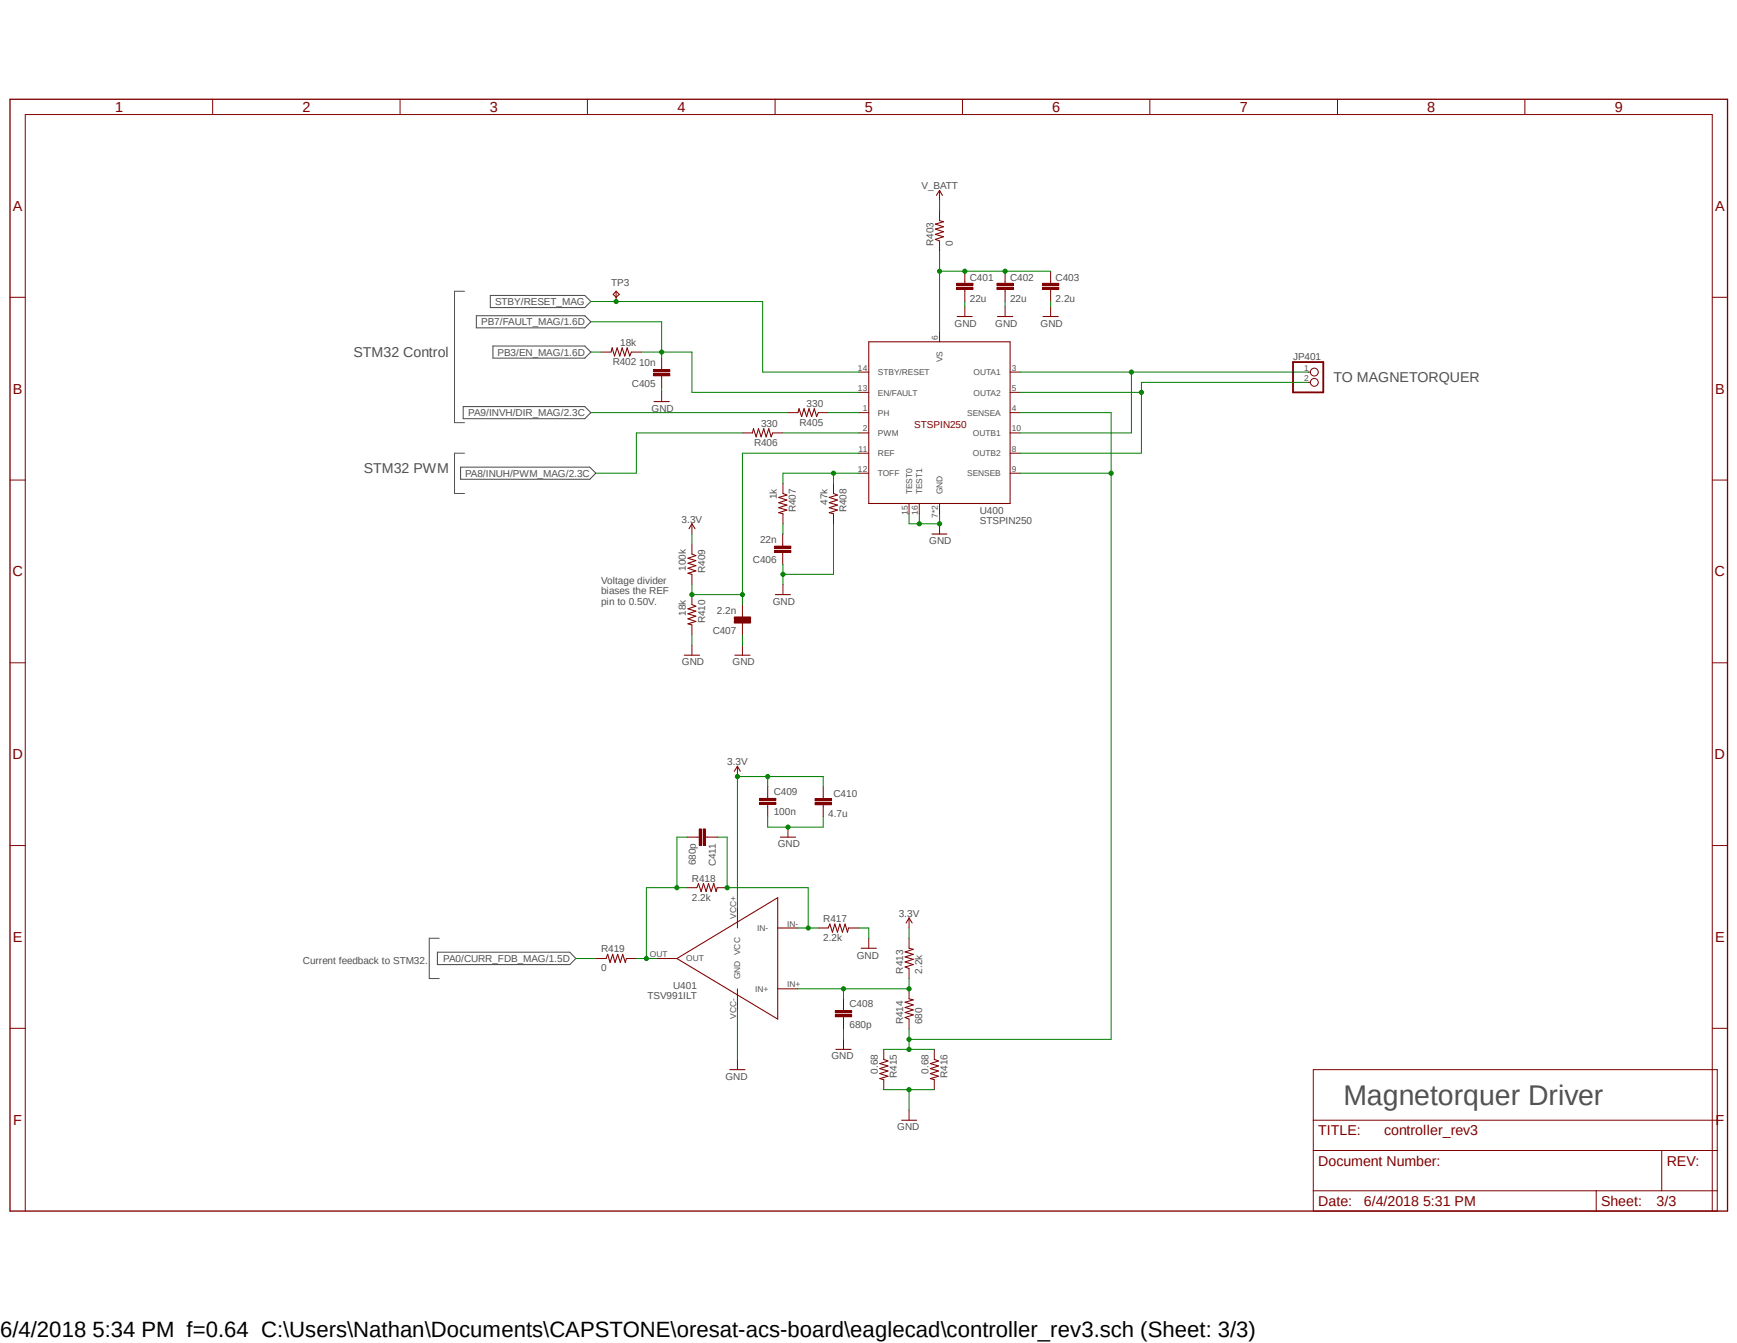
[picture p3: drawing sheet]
<svg xmlns="http://www.w3.org/2000/svg" width="279mm" height="216mm" viewBox="0 0 279 216" stroke-linecap="round" stroke-linejoin="round" font-family="sans-serif">
<path d="M1.3 15.7l276.8 179.4M278.1 15.7l-276.8 179.4" fill="none" stroke="#fff" stroke-width=".16"/>
<path d="M74.7 46.8h-1.6v21.1h1.6M74.7 72.9h-1.6v6.4h1.6M70.7 150.8h-1.7v6.5h1.7" fill="none" stroke="#505050" stroke-width=".16"/>
<path d="M76.6 50.8h17.5l.9 .9-.9 1h-17.5zM78.9 47.5h15.2l.9 1-.9 .9h-15.2zM79.3 55.6h14.8l.9 1-.9 1h-14.8zM74.1 75.1h20.8l.9 1-.9 .9h-20.8zM74.5 65.4h19.6l.9 .9-.9 1h-19.6zM70.4 153.1h21.3l.9 1-.9 1h-21.3z" fill="none" stroke="#505050" stroke-width=".17"/>
<g fill="none" stroke="#800000" stroke-width=".17">
<path d="M150.6 31.4l.5-.8 .5 .8M151.1 35.5l.7 .1-1.3 .4 1.3 .4-1.3 .4 1.3 .5-1.3 .4 1.3 .4-1.3 .4 .6 .2M98.3 56.6l.2-.7 .3 1.3 .5-1.3 .4 1.3 .4-1.3 .4 1.3 .4-1.3 .4 1.3 .3-.6M99.1 46.8l.5 .5-.5 .5-.5-.5zM139.7 54.9h22.8v26h-22.8zM154 50.9h2.4M160.4 50.9h2.5M167.8 50.9h2.4M105.2 64.6h2.5M121 69.6l.2-.7 .4 1.3 .4-1.3 .4 1.3 .5-1.3 .3 1.3 .5-1.3 .3 1.3 .3-.6M125.9 79.3l.7 .3-1.3 .4 1.3 .4-1.3 .4 1.3 .4-1.3 .4 1.3 .4-1.3 .4 .6 .2M128.4 66.3l.1-.6 .4 1.3 .4-1.3 .5 1.3 .3-1.3 .5 1.3 .4-1.3 .4 1.3 .2-.7"/>
<path d="M134.1 79.3l.6 .3-1.3 .4 1.3 .4-1.3 .4 1.3 .4-1.3 .4 1.3 .4-1.3 .4 .7 .2M110.8 85l.5-.8 .5 .8M111.3 89.1l.6 .2-1.2 .4 1.2 .4-1.2 .5 1.2 .3-1.2 .5 1.2 .4-1.2 .4 .6 .1M111.3 97.2l.6 .3-1.2 .4 1.2 .4-1.2 .4 1.2 .4-1.2 .4 1.2 .4-1.2 .4 .6 .2M124.7 95.6h2.4M149.9 85.9h2.4M110.1 105.3h2.4M118.2 105.3h2.4M118.1 124l.5-.8 .5 .8M125.5 134.6h2.5M97.5 154.1l.2-.7 .4 1.3 .5-1.3 .3 1.3 .5-1.3 .4 1.3 .4-1.3 .4 1.3 .2-.6M108.9 154.1l16.2-9.8v19.5z"/>
<path d="M112.1 142.7l.3-.7 .4 1.3 .4-1.3 .4 1.3 .4-1.3 .4 1.3 .4-1.3 .4 1.3 .2-.6M133.2 149.2l.3-.7 .4 1.4 .4-1.4 .4 1.4 .4-1.4 .4 1.4 .4-1.4 .4 1.4 .2-.7M138.5 152.4h2.5M145.8 148.4l.4-.8 .5 .8M146.2 152.4l.7 .2-1.3 .4 1.3 .4-1.3 .4 1.3 .4-1.3 .4 1.3 .5-1.3 .3 .6 .3M117.4 172h2.4M134.5 168.7h2.4M142.2 170.3l.6 .3-1.3 .4 1.3 .4-1.3 .4 1.3 .4-1.3 .4 1.3 .4-1.3 .4 .7 .2M146.2 160.6l.7 .1-1.3 .4 1.3 .4-1.3 .5 1.3 .3-1.3 .5 1.3 .4-1.3 .4 .6 .2M150.3 170.3l.7 .3-1.4 .4 1.4 .4-1.4 .4 1.4 .4-1.4 .4 1.4 .4-1.4 .4 .7 .2M145 180.1h2.4"/>
</g>
<g fill="none" stroke="#800000" stroke-width=".16">
<path d="M34.2 16v2.4M64.3 16v2.4M94.5 16v2.4M124.7 16v2.4M154.8 16v2.4M185 16v2.4M215.1 16v2.4M245.3 16v2.4M151.1 30.6v1.6M151.1 33.8v1.7M151.1 38.7v1.6M1.6 47.8h2.5"/>
<path d="M96.7 56.6h1.6M99.1 46.8v1.7M101.6 56.6h1.6M105.1 59.4h2.6v.4h-2.6zM106.4 57.5v1.9M138.1 59.8h1.6M151.1 53.3v1.6M153.9 46.2h2.6v.3h-2.6zM153.9 45.6h2.6v.3h-2.6zM155.2 43.6v2M155.2 46.5v2M155.2 49.3v1.6"/>
<path d="M160.4 46.2h2.6v.3h-2.6zM160.4 45.6h2.6v.3h-2.6zM161.7 43.6v2M161.7 46.5v2M161.7 49.3v1.6M162.5 59.8h1.6M167.7 46.2h2.6v.3h-2.6zM167.7 45.6h2.6v.3h-2.6zM169 43.6v2M169 46.5v2M169 49.3v1.6M210.4 59.8h.4"/>
<path d="M275.4 47.8h2.5M1.6 77.2h2.5M105.1 60.1h2.6v.3h-2.6zM106.4 60.4v2M106.4 62.9v1.7M119.4 69.6h1.6M124.3 69.6h1.6M125.9 77.7v1.6M126.7 66.3h1.7M131.6 66.3h1.6M134.1 77.7v1.6M138.1 63.1h1.6"/>
<path d="M138.1 66.3h1.6M138.1 69.6h1.6M138.1 72.9h1.6M138.1 76.1h1.6M162.5 63.1h1.6M162.5 66.3h1.6M162.5 69.6h1.6M162.5 72.9h1.6M162.5 76.1h1.6M210.4 61.5h.4M275.4 77.2h2.5M111.3 84.2v1.7"/>
<path d="M111.3 87.5v1.6M111.3 92.3v1.6M111.3 95.6v1.6M118.1 99.2h2.6v.3h-2.6zM118.1 99.8h2.6v.4h-2.6zM119.4 97.2v2M124.6 87.8h2.6v.3h-2.6zM124.6 88.5h2.6v.3h-2.6zM125.9 85.9v1.9M125.9 88.8v2M125.9 82.6v1.6M125.9 93.9v1.7"/>
<path d="M134.1 82.6v1.6M146.2 80.9v1.7M147.9 80.9v1.7M151.1 80.9v1.7M151.1 84.2v1.7M1.6 106.6h2.5M111.3 100.5v1.6M111.3 103.7v1.6M119.4 100.2v1.9M119.4 103.7v1.6M275.4 106.6h2.5M1.6 135.9h2.5"/>
<path d="M110.5 134.6h2M112.5 133.3h.3v2.6h-.3zM113.1 133.3h.4v2.6h-.4zM113.5 134.6h1.9M118.6 123.2v1.6M122.2 129h2.6v.3h-2.6zM122.2 128.4h2.6v.3h-2.6zM123.5 126.4v2M123.5 129.3v2M126.7 133v1.6M131.1 129h2.6v.4h-2.6zM131.1 128.4h2.6v.3h-2.6z"/>
<path d="M132.4 126.4v2M132.4 129.4v1.9M275.4 135.9h2.5M95.8 154.1h1.7M100.8 154.1h1.6M105.6 154.1h3.3M110.5 142.7h1.6M115.4 142.7h1.6M118.6 146v3.2M118.6 159v3.2M125.1 159h3.3M125.1 149.2h3.3"/>
<path d="M131.6 149.2h1.6M136.5 149.2h1.6M139.7 150.8v1.6M146.2 147.6v1.6M146.2 150.8v1.6M146.2 155.7v1.6M146.2 159v1.6M1.6 165.3h2.5M118.6 170.3v1.7M134.4 163.1h2.6v.3h-2.6zM134.4 162.5h2.6v.3h-2.6zM135.7 160.5v2"/>
<path d="M135.7 163.4v2M135.7 167.1v1.6M142.2 168.7v1.6M142.2 173.6v1.6M146.2 163.8v1.6M146.2 178.4v1.7M150.3 168.7v1.6M150.3 173.6v1.6M211.2 172h65v22.7h-65zM275.4 165.3h2.5M4.1 194.7v-176.3h271.3v176.3M211.2 185h65"/>
<path d="M211.2 191.4h65M211.2 180.1h65M256.8 191.4v3.3M267.3 185v6.4"/>
<circle cx="211.4" cy="59.8" r=".63"/>
<circle cx="211.4" cy="61.5" r=".63"/>
</g>
<path d="M1.6 16h276.3v178.7h-276.3z" fill="none" stroke="#800000" stroke-width=".21"/>
<path d="M208 58.2h4.9v4.9h-4.9z" fill="none" stroke="#800000" stroke-width=".3"/>
<g fill="none" stroke="#800000" stroke-width=".34">
<path d="M105.1 59.6h2.6M153.9 46.4h2.6M153.9 45.7h2.6M160.4 46.4h2.6M160.4 45.7h2.6M167.7 46.4h2.6M167.7 45.7h2.6M105.1 60.2h2.6M118.1 99.4h2.6M118.1 100h2.6M124.6 88h2.6M124.6 88.6h2.6"/>
<path d="M112.6 133.3v2.6M113.3 133.3v2.6M122.2 129.2h2.6M122.2 128.5h2.6M131.1 129.2h2.6M131.1 128.6h2.6M134.4 163.3h2.6M134.4 162.6h2.6"/>
</g>
<path d="M146.2 82.6v1.6h4.9M147.9 82.6v1.6" fill="none" stroke="#008000" stroke-width=".16"/>
<circle cx="147.9" cy="84.2" r=".33" fill="#008000"/>
<g fill="none" stroke="#008000" stroke-width=".16">
<path d="M151.1 82.6v1.6"/>
<circle cx="147.9" cy="84.2" r=".33"/>
</g>
<circle cx="151.1" cy="84.2" r=".33" fill="#008000"/>
<g fill="none" stroke="#008000" stroke-width=".16">
<path d="M125.9 90.8v3.1M134.1 84.2v8.1h-8.2"/>
<circle cx="151.1" cy="84.2" r=".33"/>
</g>
<circle cx="125.9" cy="92.3" r=".33" fill="#008000"/>
<g fill="none" stroke="#008000" stroke-width=".16">
<path d="M111.3 102.1v1.6M123.5 131.3v1.7h8.9v-1.7"/>
<circle cx="125.9" cy="92.3" r=".33"/>
</g>
<circle cx="126.8" cy="133" r=".33" fill="#008000"/>
<g fill="none" stroke="#008000" stroke-width=".16">
<path d="M142.2 175.2h8.1M146.2 175.2v3.2"/>
<circle cx="126.8" cy="133" r=".33"/>
</g>
<circle cx="146.2" cy="175.2" r=".33" fill="#008000"/>
<g fill="none" stroke="#008000" stroke-width=".16">
<path d="M155.2 48.5v.8M161.7 48.5v.8M169 48.5v.8M106.4 62.4v.5M119.4 102.1l.1 1.6M123.5 124.8h8.9v1.6M138.1 149.2h1.6v1.6M146.2 149.2v1.6M118.6 162.2v8.1M135.7 165.4v1.7"/>
<circle cx="146.2" cy="175.2" r=".33"/>
</g>
<circle cx="118.6" cy="124.8" r=".33" fill="#008000"/>
<g fill="none" stroke="#008000" stroke-width=".16">
<path d="M123.5 126.4v-1.6h-4.9v21.2"/>
<circle cx="118.6" cy="124.8" r=".33"/>
</g>
<circle cx="123.5" cy="124.8" r=".33" fill="#008000"/>
<g fill="none" stroke="#008000" stroke-width=".16">
<path d="M95 48.5h27.7v11.3h15.4M111.3 85.9v1.6"/>
<circle cx="123.5" cy="124.8" r=".33"/>
</g>
<circle cx="99.1" cy="48.5" r=".33" fill="#008000"/>
<g fill="none" stroke="#008000" stroke-width=".16">
<path d="M103.2 56.6h3.2"/>
<circle cx="99.1" cy="48.5" r=".33"/>
</g>
<circle cx="106.4" cy="56.6" r=".33" fill="#008000"/>
<g fill="none" stroke="#008000" stroke-width=".16">
<path d="M95 56.6h1.7M95 51.7h11.4v5.8M106.4 56.6h4.9v6.5h26.8M119.4 69.6h-17v6.5h-6.6M125.9 76.1h12.2M133.2 66.3h4.9M134.1 76.1v1.6"/>
<circle cx="106.4" cy="56.6" r=".33"/>
</g>
<circle cx="134.1" cy="76.1" r=".33" fill="#008000"/>
<g fill="none" stroke="#008000" stroke-width=".16">
<path d="M164.1 59.8h46.3M182 59.8v9.8h-17.9M125.9 76.1v1.6"/>
<circle cx="134.1" cy="76.1" r=".33"/>
</g>
<circle cx="182" cy="59.8" r=".33" fill="#008000"/>
<g fill="none" stroke="#008000" stroke-width=".16">
<path d="M164.1 63.1h19.5v9.8h-19.5"/>
<circle cx="182" cy="59.8" r=".33"/>
</g>
<circle cx="183.6" cy="63.1" r=".33" fill="#008000"/>
<g fill="none" stroke="#008000" stroke-width=".16">
<path d="M138.1 72.9h-18.7v24.3M210.4 61.5h-26.8v1.6M111.3 93.9v1.7h8.1"/>
<circle cx="183.6" cy="63.1" r=".33"/>
</g>
<circle cx="119.4" cy="95.6" r=".33" fill="#008000"/>
<circle cx="119.4" cy="95.6" r=".33" fill="none" stroke="#008000" stroke-width=".16"/>
<circle cx="111.3" cy="95.6" r=".33" fill="#008000"/>
<g fill="none" stroke="#008000" stroke-width=".16">
<path d="M95 66.3h31.7M125.9 69.6h12.2M142.2 168.7h4"/>
<circle cx="111.3" cy="95.6" r=".33"/>
</g>
<circle cx="146.2" cy="168.7" r=".33" fill="#008000"/>
<g fill="none" stroke="#008000" stroke-width=".16">
<path d="M164.1 66.3h14.6v100.8M164.1 76.1h14.6M146.2 165.4v3.3h4.1"/>
<circle cx="146.2" cy="168.7" r=".33"/>
</g>
<circle cx="178.7" cy="76.1" r=".33" fill="#008000"/>
<g fill="none" stroke="#008000" stroke-width=".16">
<path d="M146.2 167.1h32.5"/>
<circle cx="178.7" cy="76.1" r=".33"/>
</g>
<circle cx="146.2" cy="167.1" r=".33" fill="#008000"/>
<g fill="none" stroke="#008000" stroke-width=".16">
<path d="M135.7 159v1.5M146.2 157.3v1.7h-17.8"/>
<circle cx="146.2" cy="167.1" r=".33"/>
</g>
<circle cx="135.7" cy="159" r=".33" fill="#008000"/>
<circle cx="135.7" cy="159" r=".33" fill="none" stroke="#008000" stroke-width=".16"/>
<circle cx="146.2" cy="159" r=".33" fill="#008000"/>
<g fill="none" stroke="#008000" stroke-width=".16">
<path d="M117 134.6v8.1h13v6.5M128.4 149.2h3.2"/>
<circle cx="146.2" cy="159" r=".33"/>
</g>
<circle cx="130" cy="149.2" r=".33" fill="#008000"/>
<g fill="none" stroke="#008000" stroke-width=".16">
<path d="M117 134.6h-1.6"/>
<circle cx="130" cy="149.2" r=".33"/>
</g>
<circle cx="117" cy="142.7" r=".33" fill="#008000"/>
<g fill="none" stroke="#008000" stroke-width=".16">
<path d="M108.9 134.6v8.1M104 142.7h6.5"/>
<circle cx="117" cy="142.7" r=".33"/>
</g>
<circle cx="108.9" cy="142.7" r=".33" fill="#008000"/>
<g fill="none" stroke="#008000" stroke-width=".16">
<path d="M102.4 154.1h3.2M104 142.7v11.4"/>
<circle cx="108.9" cy="142.7" r=".33"/>
</g>
<circle cx="104" cy="154.1" r=".33" fill="#008000"/>
<g fill="none" stroke="#008000" stroke-width=".16">
<path d="M151.1 32.2v1.6M151.1 40.3v13M125.9 84.2v1.7M108.9 134.6h1.6M92.6 154.1h3.2"/>
<circle cx="104" cy="154.1" r=".33"/>
</g>
<circle cx="151.1" cy="43.6" r=".33" fill="#008000"/>
<g fill="none" stroke="#008000" stroke-width=".16">
<path d="M151.1 43.6h10.6"/>
<circle cx="151.1" cy="43.6" r=".33"/>
</g>
<circle cx="155.2" cy="43.6" r=".33" fill="#008000"/>
<g fill="none" stroke="#008000" stroke-width=".16">
<path d="M161.7 43.6h7.3"/>
<circle cx="155.2" cy="43.6" r=".33"/>
</g>
<circle cx="161.7" cy="43.6" r=".33" fill="#008000"/>
<circle cx="161.7" cy="43.6" r=".33" fill="none" stroke="#008000" stroke-width=".16"/>
<text font-size="4.6" fill="#505050" x="216.1" y="177.6">Magnetorquer Driver</text>
<text font-size="3.6" x="0" y="214.9">6/4/2018 5:34 PM f=0.64 C:\Users\Nathan\Documents\CAPSTONE\oresat-acs-board\eaglecad\controller_rev3.sch (Sheet: 3/3)</text>
<g font-size="2.3" fill="#800000">
<text x="18.5" y="18">1</text>
<text x="48.6" y="18">2</text>
<text x="78.8" y="18">3</text>
<text x="109" y="18">4</text>
<text x="139.1" y="18">5</text>
<text x="169.3" y="18">6</text>
<text x="199.4" y="18">7</text>
<text x="229.6" y="18">8</text>
<text x="259.7" y="18">9</text>
<text x="2.1" y="33.9">A</text>
<text x="275.9" y="33.9">A</text>
<text x="2.1" y="63.3">B</text>
<text x="275.9" y="63.3">B</text>
<text x="2" y="92.7">C</text>
<text x="275.8" y="92.7">C</text>
<text x="2" y="122">D</text>
<text x="275.8" y="122">D</text>
<text x="2.1" y="151.4">E</text>
<text x="275.9" y="151.4">E</text>
<text x="2.1" y="180.8">F</text>
<text x="212" y="182.5">TITLE:</text>
<text x="222.6" y="182.5">controller_rev3</text>
<text x="275.9" y="180.8">F</text>
<text x="212" y="187.4">Document Number:</text>
<text x="268.1" y="187.4">REV:</text>
<text x="212" y="193.9">Date:</text>
<text x="219.4" y="193.9">6/4/2018 5:31 PM</text>
<text x="257.6" y="193.9">Sheet:</text>
<text x="266.5" y="193.9">3/3</text>
</g>
<g font-size="2.3" fill="#505050">
<text x="56.9" y="57.4">STM32 Control</text>
<text x="214.5" y="61.5">TO MAGNETORQUER</text>
<text x="58.5" y="76.1">STM32 PWM</text>
</g>
<g font-size="1.6" fill="#505050">
<text x="148.2" y="30.4">V_BATT</text>
<text x="150.2" y="39.5" transform="rotate(-90 150.2 39.5)">R403</text>
<text x="153.2" y="39.5" transform="rotate(-90 153.2 39.5)">0</text>
<text x="98.3" y="46">TP3</text>
<text x="156" y="45.2">C401</text>
<text x="162.5" y="45.2">C402</text>
<text x="169.8" y="45.2">C403</text>
<text x="77.4" y="52.3">PB7/FAULT_MAG/1.6D</text>
<text x="79.6" y="49">STBY/RESET_MAG</text>
<text x="153.5" y="52.5">GND</text>
<text x="156" y="48.5">22u</text>
<text x="160.1" y="52.5">GND</text>
<text x="162.5" y="48.5">22u</text>
<text x="167.4" y="52.5">GND</text>
<text x="169.8" y="48.5">2.2u</text>
<text x="80" y="57.2">PB3/EN_MAG/1.6D</text>
<text x="98.6" y="58.7">R402</text>
<text x="99.8" y="55.6">18k</text>
<text x="102.8" y="58.9">10n</text>
<text x="208" y="57.8">JP401</text>
<text x="101.6" y="62.1">C405</text>
<text x="129.8" y="65.4">330</text>
<text x="75.3" y="66.9">PA9/INVH/DIR_MAG/2.3C</text>
<text x="104.8" y="66.2">GND</text>
<text x="121.3" y="71.7">R406</text>
<text x="122.4" y="68.6">330</text>
<text x="128.6" y="68.5">R405</text>
<text x="74.8" y="76.7">PA8/INUH/PWM_MAG/2.3C</text>
<text x="125" y="80.2" transform="rotate(-90 125 80.2)">1k</text>
<text x="128" y="82.3" transform="rotate(-90 128 82.3)">R407</text>
<text x="133.1" y="81.1" transform="rotate(-90 133.1 81.1)">47k</text>
<text x="136.1" y="82.3" transform="rotate(-90 136.1 82.3)">R408</text>
<text x="157.6" y="82.6">U400</text>
<text x="109.6" y="84">3.3V</text>
<text x="122.3" y="87.3">22n</text>
<text x="149.5" y="87.5">GND</text>
<text x="157.6" y="84.2">STSPIN250</text>
<text x="96.7" y="93.8">Voltage divider</text>
<text x="96.7" y="95.5">biases the REF</text>
<text x="110.3" y="91.7" transform="rotate(-90 110.3 91.7)">100k</text>
<text x="113.4" y="92.1" transform="rotate(-90 113.4 92.1)">R409</text>
<text x="121.1" y="90.5">C406</text>
<text x="96.7" y="97.2">pin to 0.50V.</text>
<text x="110.3" y="99" transform="rotate(-90 110.3 99)">18k</text>
<text x="113.4" y="100.2" transform="rotate(-90 113.4 100.2)">R410</text>
<text x="114.6" y="101.9">C407</text>
<text x="115.3" y="98.6">2.2n</text>
<text x="124.3" y="97.2">GND</text>
<text x="109.7" y="107">GND</text>
<text x="117.8" y="107">GND</text>
<text x="117" y="123">3.3V</text>
<text x="124.5" y="131.1">100n</text>
<text x="124.5" y="127.8">C409</text>
<text x="133.2" y="131.3">4.7u</text>
<text x="134.1" y="128.1">C410</text>
<text x="125.1" y="136.2">GND</text>
<text x="111.3" y="141.7">R418</text>
<text x="111.9" y="139.1" transform="rotate(-90 111.9 139.1)">680p</text>
<text x="115.1" y="139.2" transform="rotate(-90 115.1 139.2)">C411</text>
<text x="111.3" y="144.8">2.2k</text>
<text x="132.4" y="148.3">R417</text>
<text x="144.6" y="147.4">3.3V</text>
<text x="48.7" y="154.9">Current feedback to STM32.</text>
<text x="71.3" y="154.6">PA0/CURR_FDB_MAG/1.5D</text>
<text x="96.7" y="153.1">R419</text>
<text x="132.4" y="151.3">2.2k</text>
<text x="137.8" y="154.1">GND</text>
<text x="96.7" y="156.2">0</text>
<text x="104.1" y="160.6">TSV991ILT</text>
<text x="108.3" y="159">U401</text>
<text x="136.7" y="161.9">C408</text>
<text x="145.3" y="156.5" transform="rotate(-90 145.3 156.5)">R413</text>
<text x="148.3" y="156.5" transform="rotate(-90 148.3 156.5)">2.2k</text>
<text x="136.7" y="165.2">680p</text>
<text x="145.3" y="164.6" transform="rotate(-90 145.3 164.6)">R414</text>
<text x="148.3" y="164.6" transform="rotate(-90 148.3 164.6)">680</text>
<text x="116.7" y="173.6">GND</text>
<text x="133.7" y="170.3">GND</text>
<text x="141.2" y="172.6" transform="rotate(-90 141.2 172.6)">0.68</text>
<text x="144.3" y="173.3" transform="rotate(-90 144.3 173.3)">R415</text>
<text x="149.4" y="172.6" transform="rotate(-90 149.4 172.6)">0.68</text>
<text x="152.4" y="173.3" transform="rotate(-90 152.4 173.3)">R416</text>
<text x="144.3" y="181.7">GND</text>
</g>
<text font-size="1.6" fill="#800000" x="147.1" y="68.8">STSPIN250</text>
<g font-size="1.4" fill="#505050">
<text x="138" y="59.6">14</text>
<text x="150.9" y="54.7" transform="rotate(-90 150.9 54.7)">6</text>
<text x="151.6" y="58.3" transform="rotate(-90 151.6 58.3)">VS</text>
<text x="162.7" y="59.6">3</text>
<text x="209.8" y="59.6">1</text>
<text x="138" y="62.9">13</text>
<text x="141.2" y="60.3">STBY/RESET</text>
<text x="141.2" y="63.6">EN/FAULT</text>
<text x="156.6" y="60.3">OUTA1</text>
<text x="156.6" y="63.6">OUTA2</text>
<text x="162.7" y="62.9">5</text>
<text x="209.8" y="61.3">2</text>
<text x="138.8" y="66.1">1</text>
<text x="138.8" y="69.3">2</text>
<text x="141.2" y="66.8">PH</text>
<text x="141.2" y="70.1">PWM</text>
<text x="155.6" y="66.8">SENSEA</text>
<text x="156.5" y="70.1">OUTB1</text>
<text x="162.7" y="66.1">4</text>
<text x="162.7" y="69.3">10</text>
<text x="138" y="75.9">12</text>
<text x="138.1" y="72.6">11</text>
<text x="141.2" y="73.3">REF</text>
<text x="141.2" y="76.6">TOFF</text>
<text x="155.6" y="76.6">SENSEB</text>
<text x="156.5" y="73.3">OUTB2</text>
<text x="162.7" y="72.6">8</text>
<text x="162.7" y="75.9">9</text>
<text x="146" y="82.7" transform="rotate(-90 146 82.7)">15</text>
<text x="146.7" y="79.5" transform="rotate(-90 146.7 79.5)">TEST0</text>
<text x="147.6" y="82.7" transform="rotate(-90 147.6 82.7)">16</text>
<text x="148.3" y="79.5" transform="rotate(-90 148.3 79.5)">TEST1</text>
<text x="150.9" y="83.2" transform="rotate(-90 150.9 83.2)">7*2</text>
<text x="151.6" y="79.5" transform="rotate(-90 151.6 79.5)">GND</text>
<text x="118.4" y="147.7" transform="rotate(-90 118.4 147.7)">VCC+</text>
<text x="121.8" y="149.7">IN-</text>
<text x="126.6" y="149">IN-</text>
<text x="104.5" y="153.8">OUT</text>
<text x="110.4" y="154.6">OUT</text>
<text x="119.1" y="157.4" transform="rotate(-90 119.1 157.4)">GND VCC</text>
<text x="121.5" y="159.4">IN+</text>
<text x="126.6" y="158.7">IN+</text>
<text x="118.4" y="163.7" transform="rotate(-90 118.4 163.7)">VCC-</text>
</g>
</svg>
